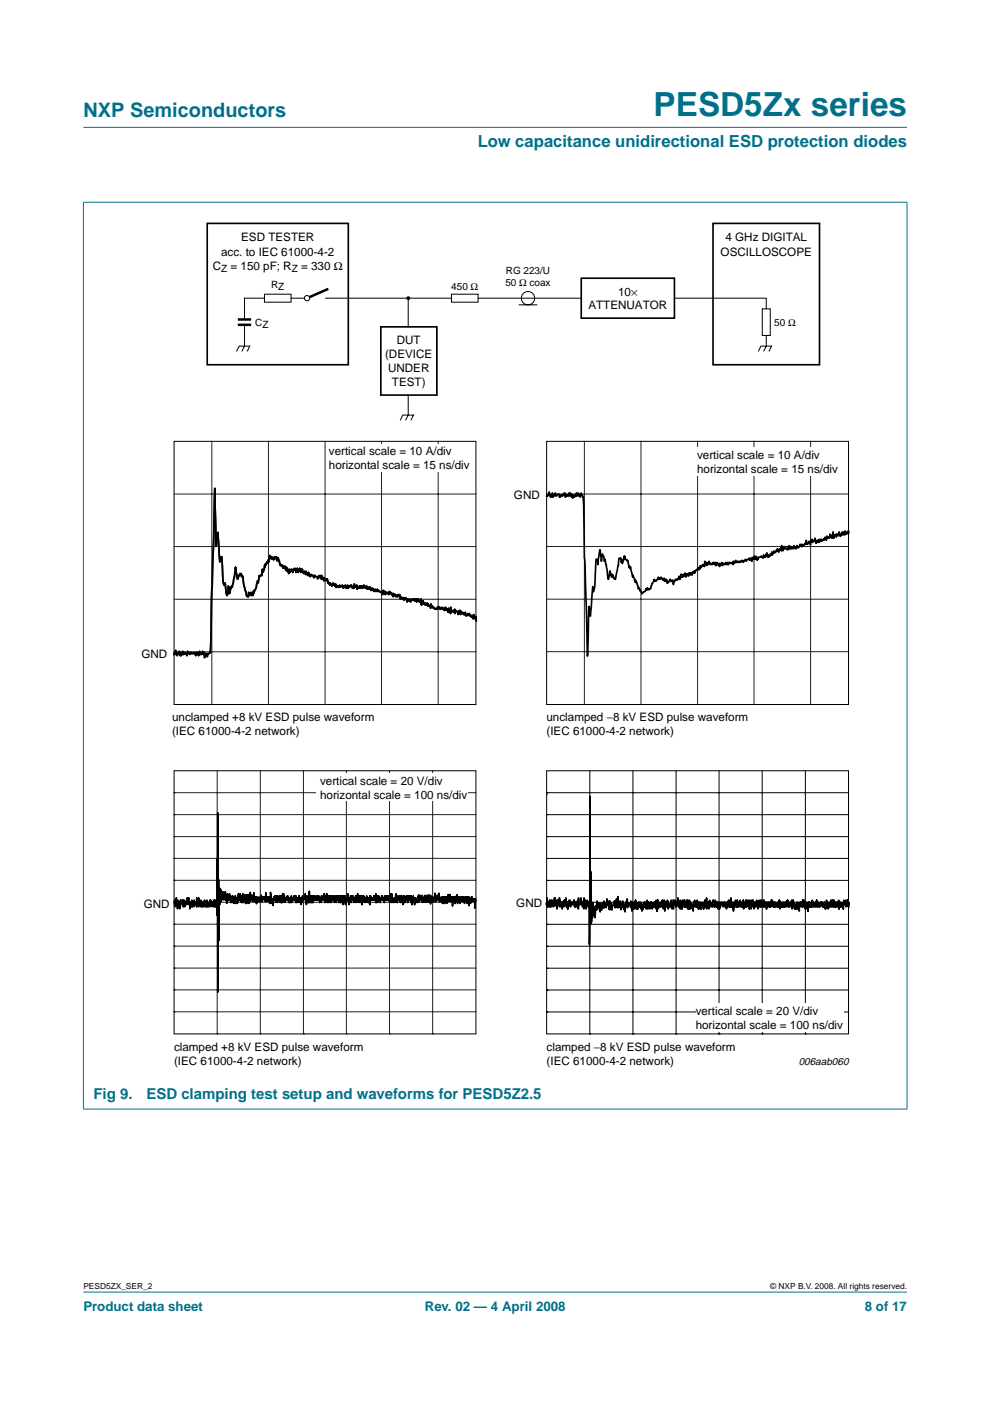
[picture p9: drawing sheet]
<svg xmlns="http://www.w3.org/2000/svg" width="210mm" height="297mm" viewBox="0 0 210 297" stroke-linecap="round" stroke-linejoin="round" font-family="sans-serif">
<g fill="#00708a" stroke="#00708a" stroke-width=".21">
<path d="M17.7 273.9h174.6z"/>
<path d="M17.7 27h174.6z"/>
<path d="M17.7 42.9v192.2z"/>
<path d="M192.3 42.9v192.2z"/>
<path d="M17.6 42.9h174.8z"/>
<path d="M17.6 235.1h174.8z"/>
</g>
<g fill="none" stroke="#000" stroke-width=".21">
<path d="M50.1 74.5l.6-1.1h2.3l-.6 1.1M51.8 68.9v4.5l-.5 1.1M51.8 63.2v4.5M160.8 74.5l.5-1.1h2.3l-.6 1.1M162.5 71.1v2.3l-.6 1.1M84.9 89.1l.5-1.1h2.3l-.6 1.1M86.6 88l-.6 1.1M115.9 177.4h.1M115.9 172.7h.1M115.9 168.1h.1M115.9 177.4h64M115.9 168.1h64"/>
<path d="M115.9 172.7h64M125 163.4v55.8M134.2 163.4v55.8M143.3 163.4v55.8M152.5 163.4v55.8M161.6 163.4v55.8M170.8 163.4v55.8M115.9 196h.1M115.9 191.3h.1M115.9 186.7h.1M115.9 182h.1M115.9 196h64"/>
<path d="M115.9 186.7h64M115.9 191.3h64M115.9 182h64M115.9 214.6h.1M115.9 209.9h.1M115.9 205.3h.1M115.9 200.6h.1M115.9 214.6h64M115.9 205.3h64M115.9 209.9h64M115.9 200.6h64M125 219.2h.1"/>
<path d="M134.2 219.2h.1M143.3 219.2h.1M152.5 219.2h.1M161.6 219.2h.1M170.8 219.2h.1"/>
</g>
<path d="M115.8 191.8l.1-.5v.5l.1-1.4v1.9v-.5l.2 .5 .1-1v.5l.1-.5 .1 1v-1.4l.1 1.4v-1.4l.1 1.4 .2-1.4 .1 1.4 .1-1.4v.9l.1-.5 .1 .5v-.5l.1 1 .2-1.9 .1 1.4v-1.4l.1 1.4 .1-.5 .1 1 .1-1.4v1.8l.1-1.8 .1 .9 .1-.5 .1 .5 .1-1.4 .1 1.9v-1.4v.9h.2v-.5l.1 1v-1l.1 1 .1-1v1.4v-1.4l.1 1 .1-1v.5l.1-.5v1l.1-1.4 .1 .9v-.9l.1 .9v-.9l.1 .9 .1-1.4 .1 1.9 .1-1v1l.1-1v1.4l.1-1.4 .1 1.4 .1-1.8 .1 .9v-.5l.2 .5v-.9l.1 1.4v-1l.1 .5h.1l.1-.5v.5v-.5l.1 .5v-.5l.2 .5 .1-.9 .1 1.4 .1-1v1l.1-1v1l.1-1 .1 .5 .1-.5 .1 1 .1-1.4 .1 1.8 .1-2.3 .1 1.4v-.5l.1 .5 .1-.5 .1 .5 .1-1.4v.9l.1-.4 .2 1.4v-1l.1 1 .1-1v1l.1-1v1.4v-2.3l.1 1.4 .2-.9 .2 1.8 .2-1.8 .2 1.4v-1l.1 1 .1-.5 .1 8.4 .1-31.4 .1 27.2 .1-11.2 .1 10.7 .1-4.2v3.3l.1-2.3v2.3v-2.8l.1 2.3v-2.8l.2 2.8v-1.8l.2 1.3 .1-1.3v2.3v-1.4l.2-1.2v.9l.2-1.9 .1 1.9v-1.4l.1 .9 .1-.9 .1 .9 .1-.9 .2 1.8v-1.3l.1 .9v-.9l.1 .9v-1.4l.1 1.4v-.9l.1 .4 .1-.4v.4l.1-.9 .1 .9v-1.4l.1 1.4 .1-.9v.9l.2-.9v.5l.1-.5v.9l.2-1.8 .1 .9h.1l.1 .5 .1-1 .1 1.9 .1-1.9 .1 1h.1v-.5l.1 1.4v-.9l.2 .9v-.9h.2l.1-.5 .1 .5 .1-1 .1 1.4 .1-1.4v1.4l.2-1.8v1.4l.2-1.4 .1 1.8v-2.3l.1 2.3 .1-1.4 .1 1.4v-.9l.2 .5v-1l.2 1.9v-1.4l.1 .9 .2-1.4 .1 1.4 .1-.9 .1 1.4v-.9l.1 .4 .1-.4v1.3l.2-1.8 .1 .5 .2-1.4 .1 1.8v-.9v.5l.1-.5v.5v-.5l.1 .5v-.5l.1 .5v-.5v.5l.1-.5 .1 .5 .1-.5v.9l.1-1.4v.5l.1-.2 .1 1.9v-1.9l.1 1.4 .1-1.4 .2 1.4v-.9l.1 .5 .1-1v1v-1v1l.1-1.4 .2 1.8v-1.4l.1 1.4 .1-.4v.4l.1-.9h.1v.9l.1-1.4h.1v1v-1l.2 1v-1l.2 1v-1v1.4l.1-.9 .1 1.4v-1.4l.1 .5v-.5l.1 .5v-.5l.1 .9 .1-.9v.5v-1l.2 1v-1v1v-1l.2 1v-1l.1 1.4 .2-1.8 .1 1.8h.1v-1.4l.1 1v-1l.2 1v-1l.1 .5v.9l.1-1.4 .1 .5v-.5v.5l.2-.5 .1 1.4v-.9l.2 .5 .1-1v1l.1-.5v.5l.1-1v.5l.1-.5v1v-.5v.5h.1l.1-1.4v1.8l.2-1.4v1.9l.1-2.3 .1 1.8 .1-1.4 .1 1v-1v1l.1-.5 .1 .5 .1-1v1l.1-1 .1 .5 .1-.5v.5l.1-.9v1.4v-1l.1 1 .1-1.4 .1 1.8 .1-1.8 .2 2.3v-1.9v.5l.1-.5v.5h.2v-.5v1l.1-.5 .1 .5v-1.4l.2 1.8v-1.4v1l.1-.5 .1 .5v-.5l.2 .5 .2-1.4 .2 1.8 .1-.9 .2 .9v-1.8l.1 .9v-.5l.1 .5v-.5l.1 .5 .1-.5v.5v-.9v1.4l.1-.5v.5l.1-1 .1 .5v-.5l.1 .5v-.5h.1v.5v-1.4l.1 1.9h.1v-1l.1 1v-1v1l.2-.5v.5v-1.4v1.8l.1-1.4v1l.1-1 .1 1v-1l.1 1.4 .1-1.8v.9l.1-.5v.5h.1v-.9l.1 1.4 .1-.5v-.9v1.4h.2v-.5v.5l.1-1 .1 1 .1-1.4 .1 .9v-.9l.1 1.8 .1-1.8 .1 1.8 .2-1.8v1.8v-.9v.9l.2-1.4v.5h.2l.2 .9v-.9v.5l.1-.5 .1 1.4 .1-1.9 .1 .5 .1-.9 .1 1.4 .1-.5v.5v-1l.1 1v-1l.1 1 .1-1.4 .1 1.4 .1-1v1l.1-.5v.9v-1.4l.1 .5 .1-.5v.5v-.5l.2 1.4v-1.4v1.4v-.9h.1v.5l.1-.5v.9l.1-1.4 .1 .5h.1v-.5l.1 1v-.5h.1v.9v-.9l.1-.5 .1 1v-1.4v.9l.2-.5v1v-1.4l.1 1.4 .1-1.9v2.3l.1-1.4 .1 1 .1-1v1l.1-.5 .1 .9 .2-1.8v1.4l.2-1 .1 1 .3-1v1l.1-1.4 .2 1.4 .1-1 .1 1v-1.4l.3 1.4 .1-1 .1 .5v-.5v.5l.2-.5v1.4l.1-.9v.9l.1-.9 .1 .9v-1.4v1v-1l.2 1v-1v.5h.2v-.5l.2 .5v-.5l.1 1 .2-1 .1 1 .1-1 .3 1.4v-1.4l.1 1 .2-1v1v-1l.2-.4 .1 1.4 .1-1.4 .1 1.4 .2-1.9v1.9v-.5l.1 .5 .1-.5 .2 .9v-1.4l.1 1.9 .1-1.9 .1 1 .2-1v.5v-.9l.1 1.4v-.5l.1 .5v-1v1l.1-1v.5h.1v-.9v1.4l.2-1v1l.1-1h.1v.5l.1-.5 .1 1v-1.4v.9l.2-.5v1l.1-1 .1 1v-.5h.1v.5l.1-.5v.5l.1-1.4 .1 1.8v-.9l.2 .5 .1-1v1v-1l.2 1v-1.4v.9l.1-.5v1l.1-1.4 .1 .9 .2-.9v.4h.2v1.4l.1-1.8v1.4l.1-.5 .2 .9v-1.8l.1 1.4 .2-.5v-.9v.9l.1 .5v-1l.2 1.4 .1-1.4 .1 1v-1h.1v.5l.1-.5 .1 .5v-.9l.1 1.4h.1v-1l.1 1.4v-.9v.5h.1v-.5l.1 .5 .1-1.4 .1 1.4 .1-1v1l.1-1.4v1.4l.1-1.4v.9v-.5h.1l.1 1 .1-1 .1 .5v-.5v.5l.1-.5v1l.1-1.4v1.4l.1-1v1l.1-1 .1 .5v-.5l.2 1v-1v1.4v-1.4l.2 1v-1l.1 .5v-.5l.1 .5 .1-.5v1l.1-1h.1l.1 1 .1-1v1v-1v1l.2-1.4v.9v-.9l.1 .9v-.9l.1 .9 .1-.5v1l.2-1v1h.1l.1-1 .1 1v-1v1v-.5h.1v.5l.2-.5 .1 .5v-1l.1 1v-1l.2 1v-1l.1 1v-1.4l.1 1.4v-1.4l.1 1.8v-1.4h.1v1v-.5h.1v.5v-1l.1 1v-.5l.1 .5 .1-.5v.5l.1-1v1l.1-1 .1 1 .1-1v1l.1-1v1l.1-.5v.5h.1v-1v.5v-.5l.1 .5 .1-.5v1l.1-1.4v.9l.1-.9 .1 1.4 .1-.5h.1v.5l.1-1 .1 1v-.5h.2l.2-.9v1.8v-.9l.1-.5 .1 .5v-.9l.1 .9v-.9l.3 1.8v-.9l.2 .9v-.9l.1 .9 .1-1.4v1.4l.1-1.4 .1 1.4 .1-1.4 .2 1v-.5l.1 1.4 .1-1.9v1l.1-1h.1v.5v-.5v.5h.1l.1-.5v1v-.5h.2v-.9v1.4l.1-1.4 .1 1.4 .1-1.4 .1 .9v-.5h.1l.1 1.4 .1-1.4v1v-1l.2 .5v.9l.2-1.4v1.9l.1-1.9v1l.1-1v1l.1-1 .1 1v-1l.1 1v-.5l.1 .5v-.5v.5l.1-.5v.5v-1l.1 .5 .1-.9v1.4l.1-1 .1 1v-1l.2 1v-.5h.2v.5v-1v.5l.2-.5v1v-1l.1 1v-1.4v.9l.1-.5 .1 1 .1-1 .1 .5v-.5l.2 .5v.5l.2-1 .1 1 .1-1v.5v-.5v.5v-.5l.1 .5 .1-.5 .1 1v-.5l.2 .5v-.5l.1 .5v-1l.1 .5v-.5l.2 1.4v-.9l.1 .9 .1-1.8 .1 1.4 .2-1 .1 1.4 .1-.9 .2 .5 .3-1.4v1.4l.2-1.4v.4l.1-.4v1.4l.1-1 .1 1v-1l.1 1v-1.4v.9l.1-.5 .1 1 .1-1v1v-1v1h.2v-1l.1 1 .1-1v1l.3-1.4 .1 1.8v-.9l.1 .5 .1-1v1v-1l.1 .5v-.5v1h.2v-1l.1 1 .2-.5 .1 .9 .1-1.8v.9l.1-.5v.5l.1-.5 .1 .5 .1-.9 .1 1.4 .1-1v.5v-.9l.2 .9v-.9v.9h.1v.5l.1-1 .1 1" fill="none" stroke="#000" stroke-width=".35"/>
<path d="M50.4 67.7h2.8M50.4 68.9h2.8M69.6 61.2l-4.5 2" fill="none" stroke="#000" stroke-width=".53"/>
<circle cx="65.1" cy="63.2" r=".56" fill="#fff" stroke="#000" stroke-width=".21"/>
<g fill="none" stroke="#000" stroke-width=".21">
<path d="M51.8 63.2h4.3M56.1 62.4h5.6v1.7h-5.6zM61.7 63.2h2.8M69.1 63.2h26.6M86.5 63.2v6.1M95.7 62.4h5.7v1.7h-5.7zM101.4 63.2h21.8M110 64.6h3.9M143 63.2h19.5v2.3M161.6 65.5h1.7v5.6h-1.7zM36.9 93.6h64v55.8h-64zM86.5 83.8v4.2"/>
<path d="M115.9 163.4h64v55.8h-64zM115.9 168.4h.1"/>
<circle cx="111.9" cy="63.2" r="1.41"/>
</g>
<circle cx="86.6" cy="63.2" r=".28" fill="#000" stroke="#000" stroke-width=".25"/>
<path d="M43.9 47.4h30v29.9h-30zM123.2 59h19.8v8.5h-19.8zM151.2 47.4h22.6v29.9h-22.6zM80.7 69.3h11.9v14.5h-11.9zM101 131.6l-.1-.9-.1 .5-.2-.5-.1 .2-.1-.6v.9l-.1-.5-.1 .2-.2-.4-.1 .2-.2-.4-.2 .2v-.4l-.1 .2-.2-.2-.1 .4-.2-.2-.2 .2v-.7l-.2 .5-.1-.2-.1 .2-.2-.5-.2 .3-.1-.5-.2 .7-.1-.9-.2 .4-.1-.2v.7l-.2-.7h-.3l-.1-.2-.1 .7-.1-.9-.2 .6-.1-.4-.1 .2h-.2l-.1-.2-.1-.7-.1 1.4v-1.2l-.2 .7-.2-.7v.9l-.1-.6-.3 .2-.3-.7-.1 .7v-.5l-.1 .5-.2-.5h-.1l-.1 .3-.1-.5-.3 .5-.2-.5v.2l-.1-.2-.2 .2-.1-.2v.5h-.2l-.1-.3-.1 .3h-.2l-.3-.5v.2l-.2-.4h-.2l-.1-.5-.1 .9-.1-.4h-.2l-.2-.5-.1 .5-.1-.7-.3 .5v-.3l-.1 .3-.1-.5-.1 .2v-.2l-.1 .2-.2-.6-.1 .4-.1-.4-.1 .9-.2-1.3v.6h-.3l-.2-.6-.1 .4-.2-.4v.6l-.1-.6-.1 .4-.2-.4-.1 .4-.3-.4-.1 .2-.1-.2-.2 .4-.1-.2v.4l-.3-.6-.2 .4-.2-.4-.1 .6-.3-.9-.1 .5-.2-.5-.1 .5-.1-.5h-.3l-.1 .3-.1-.5-.1 .5-.1-1-.1 .3h-.2l-.1-.3-.1 .5-.1-.2-.3 .2v-.5l-.1 .3-.1-.3-.2 .3v-.5l-.1 .7-.1-.7-.1 .5-.1-.5v.2l-.3-.4-.1 .2-.1-.4-.1 .6-.3-.4-.1 .2-.1-.2-.1 .2-.1-.2-.1 .4-.1-.6-.1 .4-.2-.6-.1 .8-.1-.6-.4 .2-.4-.4-.2 .2-.1-.5-.2 .5-.1-.2-.1 .2-.1-.5-.2 .5-.1-.5-.1 .3-.1-.5h-.2l-.1 .5-.2-.7-.1 .2v-.2l-.1 .4-.1-.4-.3 .4-.1-.6-.1 .2-.1-.2-.1 .4-.3-.2v-.5l-.3 .7-.1-.4-.1 .2v-.2l-.2 .4-.1-.4-.1 .4-.1-.4-.3 .4-.1-.2-.1 .4-.1-.9-.1 .5h-.1l-.1-.2-.1 .2-.1-.7v.9l-.1-.4-.2 .4-.3-.7h-.1l-.2 .5-.2-.2-.2 .4-.1-.7-.1 .7v-.4l-.2 .4-.2-.7-.1 .5-.1-.2-.2 .4-.2-.7-.1 .3h-.2l-.1 .2-.2-.5-.1 .5v-.2l-.1 .2-.3-.2v.2l-.1-.5-.2 .5v-.7l-.2 .5-.3-.7-.1 .4-.2 .3-.4-.7v.4l-.1-.4-.1 .2-.2-.4v.2l-.2-.9-.1 .2-.1-.2-.1 .4v-.2h-.3l-.1-.4v.6l-.1-.6-.2 .2-.1-.4v.4l-.1-.7-.1 .7-.1-.7-.1 .5-.3-.5-.2 .7-.2-.4h-.3l-.1-.3h-.2v.5l-.1-.5-.1 .3v-.3h-.3l-.1-.2-.2 .5-.3-.7v.4l-.1-.7-.1 .7-.2-.2-.2-.7-.1 .7-.1-.7-.1 .2-.1-.2-.1 .5-.1-.3h-.1l-.1-.6-.1 .2-.1-.2-.1 .6-.2-.8-.3 .6-.1-.2v.4l-.1-.8-.1 .6-.1-.4-.1 .6-.1-.6-.1 .2-.1-.4-.1 .4-.2-.2-.1 .6-.2-.2-.1-.4-.3 .6-.1-.6-.2 .9-.1-.9-.2 .4-.2-.9v.7l-.3-.9-.2 .5-.1-.5-.1 .5-.1-.7-.3 .2-.1-.4-.1 .2-.4-1.6-.1 .2-.1-.2v.7l-.2-.9-.2 .4-.2-.4-.2 .7-.1-.3h-.2l-.1-.4-.1 .4-.3-.6-.2 1.3-.1-.4-.2 .7-.1-.3-.2 .7-.1-.2-.1 .6-.1-.4-.1 .9-.1 .4-.1-.2-.1 .4-.1-.6v1.3l-.2-.2-.3 .5-.1-.3-.2 1.6-.2-.5-.3 1.4-.4 .9v-.2l-.1 .6-.1-.4-.1 .9-.1-.5-.2 .5-.1-.7-.4 .7-.1-.7v.9l-.1-.2-.1 .2-.2-.2-.6-2.3-.2-1.7-.1-.3-.2 .3v-.7l-.1 .2-.2-.2-.2 .4h-.1l-.1 .7h-.2l-.4-2.5-.2 2.1-.5 2.2-.1-.2-.1 .4-.1-.2-.2 1.3-.3-1.5-.1 1.7-.2 .3-.3-2.5-.2-.2-.1 .4-.2-.6-.3-5.4-.1 .2-.1-.2-.2 1.1-.4-6.2-.2 .6-.1 2.3-.4-12.3-.9 34.8-.2 .2h-.2l-.1 .3-.1-.3v.7l-.2-.7h-.2l-.2 .9-.1-.9-.1-.2-.1 .5-.1-.7-.3 .7v-.5l-.2 .5-.2-.7-.2 .9-.2-.7h-.3l-.1 .7v-.5l-.2 .3-.2-.5v.2h-.4l-.1-.2-.1 .2-.1-.2-.1 .5-.2-.5-.1 .2-.2-.4-.2 .9v-.5l-.1 .3-.4-.5-.1 .5-.1-.3-.1 .3-.1-.7v.7l-.2-.5-.1 .7-.1-.7-.1 .7-.2-.9-.1 .7-.1-.5-.3 .7v-.5l-.2 .3-.1-.9v.6l-.2-.2-.1 .5" fill="none" stroke="#000" stroke-width=".35"/>
<path d="M44.9 93.6v55.8M56.9 93.6v55.8M68.9 93.6v55.8M80.9 93.6v55.8M92.9 93.6v55.8M36.9 104.7h64M36.9 115.9h64M36.9 127.1h64M36.9 138.2h64" fill="none" stroke="#231f20" stroke-width=".21"/>
<g fill="#fff">
<path d="M69 94.2h31.4v5.7h-31.4z"/>
<path d="M147.5 212.7h31.4v6h-31.4z"/>
</g>
<path d="M100.9 131.6v-.8l-.2 .4-.2-.4v.2l-.1-.7-.1 .9-.1-.4-.1 .2-.1-.5-.2 .3-.1-.5-.2 .2-.1-.4v.2l-.2-.2-.2 .4-.1-.2-.2 .2-.1-.7-.1 .5-.1-.2-.1 .2-.2-.5-.2 .3-.1-.5-.2 .7-.1-.9-.2 .4-.1-.2-.1 .7-.2-.7h-.2l-.2-.2v.7l-.1-.9-.3 .6v-.4l-.1 .2h-.2l-.1-.2-.1-.6-.1 1.3-.1-1.1-.1 .6-.2-.6-.1 .8v-.6l-.3 .2-.3-.6-.1 .6-.1-.4v.4l-.2-.4h-.2v.2l-.1-.4-.4 .4-.1-.4-.1 .2-.1-.2-.1 .2-.1-.2-.1 .4h-.2v-.2l-.1 .2h-.2l-.3-.4-.1 .2-.1-.5h-.3v-.4l-.1 .9-.1-.5h-.2l-.2-.4-.1 .4-.1-.7-.3 .5-.1-.2v.2l-.1-.5-.1 .3-.1-.3-.1 .3-.1-.7-.1 .4-.2-.4-.1 .9-.1-1.3-.1 .6h-.2l-.2-.6-.2 .4-.1-.4-.1 .6-.1-.6v.4l-.2-.4-.2 .4-.2-.4-.1 .2-.1-.2-.2 .4-.1-.2-.1 .4-.2-.6-.2 .4-.2-.4-.1 .6-.3-.9-.2 .5-.1-.5-.2 .5v-.5h-.4v.3l-.2-.5v.5l-.2-.9v.2h-.2l-.1-.2-.1 .4-.1-.2-.3 .2-.1-.4v.2l-.1-.2-.2 .2-.1-.4v.6l-.1-.6-.1 .4-.1-.4-.1 .2-.2-.5-.1 .3-.1-.5-.1 .7-.3-.5-.1 .3-.2-.3-.1 .3v-.3l-.1 .5-.1-.7-.1 .5-.2-.7-.2 .9v-.7l-.2 .2-.6-.2-.1-.2-.1 .2-.1-.5-.2 .5-.1-.2-.1 .2-.1-.5-.2 .5-.1-.5-.2 .3v-.5h-.2l-.2 .5-.1-.7-.1 .2-.1-.2-.1 .4v-.4l-.3 .4-.1-.6-.1 .2-.1-.2-.1 .4-.3-.2-.1-.4-.2 .6-.1-.4-.1 .2v-.2l-.2 .4-.1-.4-.1 .4-.1-.4-.3 .4-.1-.2-.1 .4-.1-.8-.1 .4h-.1l-.1-.2-.1 .2-.1-.7-.1 .9v-.4l-.3 .4-.2-.6h-.2l-.1 .4-.2-.2-.2 .4-.1-.6-.1 .6-.1-.4-.1 .4-.2-.6-.1 .4-.1-.2-.2 .4-.2-.6-.1 .2h-.3v.2l-.2-.4-.1 .4-.1-.2v.2l-.3-.2-.1 .2v-.4l-.2 .4-.1-.7-.1 .5-.4-.7v.5l-.3 .2-.3-.7-.1 .5v-.5l-.1 .2-.2-.4-.1 .2-.1-.9-.1 .2-.1-.2-.1 .5v-.3h-.3l-.1-.4v.7l-.1-.7-.2 .2-.1-.4-.1 .4v-.7l-.1 .7-.1-.7-.1 .5-.3-.5-.2 .7-.2-.4h-.3l-.1-.3h-.2v.5l-.1-.5-.1 .3-.1-.3h-.2l-.2-.2-.1 .5-.3-.7v.4l-.1-.6-.1 .6-.2-.2-.2-.6-.1 .6-.1-.6-.1 .2-.1-.2-.1 .4-.1-.2h-.1l-.1-.7-.1 .3-.2-.3v.7l-.3-.9-.2 .7-.1-.2-.1 .4-.1-.9v.7l-.1-.5-.2 .7v-.7l-.1 .3-.1-.5-.2 .5-.1-.3-.1 .7-.2-.2-.1-.5-.3 .7-.1-.7-.2 .9-.1-.9-.2 .5-.2-.9v.7l-.3-1-.2 .5-.1-.5-.1 .5-.2-.7-.2 .2-.2-.4v.2l-.4-1.5-.1 .2-.1-.2-.1 .6-.1-.9-.3 .5-.1-.5-.2 .7-.1-.2h-.2l-.1-.5-.1 .5-.3-.7-.2 1.4-.1-.5-.2 .7-.1-.2-.2 .6-.2-.2v.7l-.1-.5-.1 .9-.2 .5v-.2l-.1 .4-.1-.7-.1 1.3-.1-.2-.3 .5-.1-.3-.3 1.6-.1-.4-.3 1.3-.4 .9v-.2l-.1 .7-.1-.5-.1 .9-.1-.4-.2 .4-.1-.7-.4 .7-.1-.7v.9l-.1-.2-.1 .2-.3-.2-.5-2.2-.2-1.8-.1-.3-.2 .3-.1-.7v.2l-.2-.2-.2 .4h-.1l-.1 .7h-.2l-.4-2.4-.2 2-.5 2.2-.1-.2-.1 .4-.1-.2-.2 1.4-.3-1.6-.2 1.8-.1 .2-.3-2.5-.2-.2-.1 .5-.2-.7-.3-5.4-.1 .3-.1-.3-.2 1.2-.4-6.3-.2 .7-.1 2.2-.4-12.2-.9 34.7-.2 .3h-.2l-.1 .2-.1-.2v.6l-.2-.6h-.3l-.1 .8-.1-.8-.1-.3-.1 .5-.1-.7-.3 .7v-.5l-.2 .5-.2-.7-.2 .9-.2-.7h-.3l-.1 .7v-.4l-.2 .2-.2-.5v.3h-.5v-.3l-.1 .3-.1-.3-.1 .5-.2-.5-.1 .3-.2-.5-.2 .9-.1-.4v.2l-.4-.5-.1 .5-.1-.2-.1 .2-.1-.7v.7l-.2-.5-.1 .7-.1-.7-.1 .7-.2-.9-.1 .7-.1-.5-.3 .7v-.4l-.2 .2-.1-.9v.7l-.2-.3-.1 .5" fill="none" stroke="#000" stroke-width=".35"/>
<path d="M123.9 93.6v55.7M135.9 93.6v55.7M147.9 93.6v55.7M159.9 93.6v55.7M171.9 93.6v55.7M115.9 115.9h64M115.9 104.7h64M115.9 138.2h64M115.9 127h64" fill="none" stroke="#231f20" stroke-width=".21"/>
<path d="M147.1 95h31.4v5.9h-31.4z" fill="#fff"/>
<path d="M115.9 93.6h64v55.8h-64zM36.9 163.4h64v55.8h-64z" fill="none" stroke="#000" stroke-width=".21"/>
<path d="M115.9 105.2l.1-.2 .2 .2 .1-.5 .1 .3 .1-.7 .2 1.1 .2-.4 .1 .4 .1-.9 .2 .9v-.4h.2l.1 .2 .1-.7 .2 .7 .4-.5h.2l.1 .7 .1-.2 .1 .2 .1-.4 .1 .2 .1-.2 .2 .2 .1-.5 .2 .3v-.5h.2v.9l.2-.7 .1 .5v-.2l.1 .2 .2-.2 .1 .2 .1-.7 .2 .7 .1-.7 .3 .9 .1-.7 .1 .9 .2-.6 .2 .4 .1-.4h.2v.2l.1-.7 .1 .7 .2-.7 .1 .7 .4-.5v.7l.2-.9 .4 .9 .9 33.7 .4-10.5 .3 2 .5-6.2 .1 1.1 .3-.9 .3-6h.2l.2 1.1 .4-3.1 .3 2.4 .2-1.5 .3 .4 .1 1.1 .2-.4 .6 4.2a2.05 2.05 0 0 0 .4-1.6v-.2l.4 1.4v-.7l.3 .2 .1 .7v-.2l.2 .4 .1-.2 .1 .2 .6-2.9 .2-1.6h.2l.1 .3 .1-.3v.9l.1-.4 .2 .7 .3-1.6 .1 .7 .1-.7v.7h.3l.2 .4 .1-.2 .3 1.6 .1-.3 .1 .5 .1-.5 .5 2.3v-.5l.4 1.1v-.2l.1 .7 .1-.5v.5h.2l.3 .7v.6l.2-.2 .2 .7v-.3l.4 .9 .3-.4h.3l.2-.2v-.5l.1 .2 .1-.2 .1 .2 .1-.4v.4l.1-.2 .1 .2 .5-.2 .2-1.1h.2l.3-.9 .2 .4v-.2l.2 .2 .2-.4h.2l.1-.4 .1 .4v-.2l.4 .2v-.4l.1 .2h.2l.1 .4 .3-.4 .1 .6 .1-.4 .1 .4 .2-.4 .2 .9 .1-.5 .2 .3 .4-.7 .1 .4 .3-.2v.5l.1-.5 .1 .9 .4-1.1 .4 .2 .1-.4 .2 .2 .1-.6 .1 .6h.1l.3-1.1v.7l.2-.5 .1 .5 .2-.7 .1 .5 .2-.7 .1 .9 .1-.7 .1 .5 .2-.5v.2l.1-.2 .1 .5v-.7l.2 .4v-.4l.2 .4 .1-.4h.1l.2 .4 .1-.7v.3l.1-.3 .1 .3 .2-.5v.5l.3-.7h.2l.1-.2 .2 .2v-.4l.2 .4 .2-.9 .1 .5 .1-.3h.2v-.4l.5 .4v-1.1l.1 .7 .1-.2v.2l.2-.5v.7l.1-.7 .2 .5 .3-.7 .1 .7 .2-.2 .1 .2 .1-.2 .2 .2 .1-.5 .1 .3v-.3l.3 .5 .1-.5v.7l.1-.4 .1 .4 .1-.7 .1 .5v-.2l.1 .2h.2l.1-.2v.6l.1-.6 .1 .4 .1-.2h.2v-.5l.2 .7 .2-.4v.2l.1-.2 .1 .2 .2-.2v.2l.1-.5 .2 .5 .1-.5 .1 .5 .1-.2 .1 .2v-.5l.1 .3 .1-.3 .2 .3h.2l.1-.3 .1 .3v-.3l.1 .5 .1-.7 .2 .5 .3-.7 .1 .4h.2l.1-.2 .1 .2 .1-.2 .3 .2 .1-.2v.2l.4-.4 .2 .4 .5-.6 .1 .4 .6-.7 .1 .5 .2-.5 .2 .5v-.5l.1 .7 .1-.7 .1 .3 .1-.5 .1 .5 .2-.7 .1 .7h.1l.1-.7 .1 .7 .2 .2 .2-.7v.2l.6-.4v.2l.2-.2 .2 .4 .1-.6 .2 .4 .1-.2 .1 .2 .3-.9 .2 .9 .1-.2 .1 .2 .1-.4 .2 .2v-.4l.1 .2 .1-.2 .1 .2 .1-.7v.7l.4-.9 .1 .4h.1l.1-.2h.2v-.4l.1 .2 .1-.5 .2 .7 .1-.4 .1 .4 .1-.7 .1 .3 .2-.5 .1 .7v-1.1l.3 1.1 .2-.9 .1 .4 .1-.4 .1 .4h.3l.1 .3 .1-.7 .1 .7 .2-.3v-.6l.1 .6 .1-.2 .1 .2 .1-.4v.4l.1-.4 .1 .4 .2-.2 .1 .2 .1-.6 .3 .6h.3l.1-.6 .2 .4h.1l.3-.7 .1 .3 .1-.3 .1 .5 .1-.5 .1 .5 .1-.5 .1 .3h.2l.1-.5 .2 .2 .1-.8 .1 .6 .2 .2 .1-.4 .1 .2 .1-.4 .1 .2h.2v.4l.1-.8 .1 .4 .2-.7 .1 .7 .1-.4 .3 .2 .1-.7 .2 1.1 .3-.6v.4l.1-.4 .3 .4v-.7l.1 .5 .2-.5 .1 .3v-.3l.1 .5 .4-.5 .1 .3 .1-.5 .1 .2v-.4l.3 .7 .1-1 .1 .5 .1-.2 .1 .2 .1-.2 .2 .2 .1-.9v.7l.2-.3v.3l.1-.5 .1 .7 .1-.5v.5l.1-1.3 .3 1.3v-.7l.3 .2 .1-.4v.7l.2-.7h.2l.1 .4 .1-.8 .2 .8 .1-.4 .1 .4 .1-.4 .1 .2v-.6l.3 .6 .1-.6 .2 .6 .1-.8 .2 .6 .1-.2 .1 .2 .2-.6 .2 .4" fill="none" stroke="#000" stroke-width=".35"/>
<g fill="none" stroke="#231f20" stroke-width=".21">
<path d="M36.9 177.4h64M36.9 168.1h64M36.9 172.7h64M46 163.4v55.8M55.2 163.4v55.8M64.3 163.4v55.8M73.4 163.4v55.8M82.6 163.4v55.8M91.7 163.4v55.8M36.9 195.9h64M36.9 186.6h64M36.9 191.3h64"/>
<path d="M36.9 182h64M36.9 214.5h64M36.9 205.3h64M36.9 209.9h64M36.9 200.6h64"/>
</g>
<path d="M67.1 164h32.1v5.8h-32.1z" fill="#fff"/>
<g fill="none" stroke="#000" stroke-width=".21">
<path d="M36.9 177.4h.1M36.9 172.7h.1M36.9 168.1h.1M36.9 195.9h.1M36.9 186.6h.1M36.9 182h.1M36.9 191.3h.1M36.9 214.5h.1M36.9 209.9h.1M36.9 205.3h.1M36.9 200.6h.1M46 219.2h.1"/>
<path d="M55.2 219.2h.1M64.3 219.2h.1M73.4 219.2h.1M82.6 219.2h.1M91.7 219.2h.1"/>
</g>
<path d="M100.9 190.6v.5l-.2-.5v1.9v-1.9l-.1 .5v-.5l-.1 .5v-.5l-.2 .5-.1-.5-.1 .5v-1l-.1 1v-1l-.1 1-.1-.5v.9l-.1-.9h-.2l-.1 1.4v-1.9l-.1 1-.1-.5v.5l-.1-1-.1 1.4v-1.4l-.1 1v-1v1l-.2-1v1l-.1-.5-.1 .5v-.5v.9l-.1-.9v.5h-.1v-1v.5h-.2l-.1-.5v1h-.1v-1v1l-.1-.5v.5l-.2-.5v.9l-.1-1.4v1l-.1-.5-.1 .5-.1-1-.1 1-.1-.5v.9l-.1-.9v.5v-1.4l-.1 1.4-.1-.5v.5h-.1l-.1-1v1.4l-.1-1.4-.1 1-.1-1-.1 1-.1-1v1.9l-.2-1.9v1l-.1-1-.1 1h-.1l-.1-1.4v.9l-.1-.9v1.4l-.2-1.4-.1 1.4v-1.4l-.3 1.8v-1.4v1l-.1-1-.1 .5v-.5v.5l-.1-.5-.1 1.4v-.9l-.1-.5-.1 1.4-.1-1.4-.2 .5v.9l-.1-1.4-.1 1.1v-.9h-.2v.5h-.1v-.5l-.1 .9-.2-1.8v1.4v-.5h-.1v.5l-.1-.5v.5v-1l-.2 1v-.5h-.1l-.1 .9v-1.4h-.1v1l-.1-1.4v1.4l-.1-.5v.5l-.2-.5v.9v-.9l-.2 .5v-.5v.9l-.2-.9v.9l-.2-1.4v1.9l-.2-1.9-.1 1-.1-1v1.4l-.1-1.4-.1 1.4-.1-1.4-.2 1.4-.1-.9-.1 .9-.1-1.4-.2 1.4-.1-.4v.4l-.1-.4v.4v-.9l-.1 .5-.1-1v1.4l-.2-.9v.5v-.5h-.1v.5l-.1-1-.3 1.4v-1.4v.5h-.1v-.5l-.2 1.5v-.5v.5l-.1-.5v.5l-.2-.9-.1 .9v-.9h-.2v1.4v-1.4l-.2 .9-.1-1.4v.9l-.1-.4-.1 .9v-.9v1.4l-.2-1.4v.9v-1.4l-.1 .5v-.5l-.1 .9h-.1l-.1-.9v.9l-.2-.9-.2 1.4v-1.4v1.4l-.1-1.4v.9l-.2-.9v.9l-.1-.4-.1 .9v-.5h-.2v.5v-1.4l-.2 1.4v-1.4l-.1 1.9v-1.4l-.2 .4v-.9l-.2 1.4v-.5l-.1 .5-.1-.5v-.9l-.1 .9v-.4h-.1v.4v-.9l-.1 .9-.1-.4-.1 .4-.1-.9v1.4v-.9l-.2 .4v-1.3l-.2 1.8v-.9l-.2 .4v-.4l-.1 .9-.2-.9v.9l-.2-.9v.4v-1.3l-.1 1.8-.1-1.8-.3 1.8v-1.4l-.2 .9v-.9l-.2 .9-.1-.9h-.1v.9l-.1-.9-.1 .9-.1-.4v.4l-.1-.9-.1 1.4v-.9l-.1 .4h-.1v-.4v.4h-.2l-.1-.9-.1 .9v-.9l-.1 .9-.1-.4-.1 .9-.3-1.4-.1 .9-.1-.9v1.4l-.2-1.4v1.4v-1.4l-.1 1.4-.1-1.8v1.8v-1.4l-.1 .9-.2-.9-.1 .9v-.9l-.1 .9-.1-.4v.4v-.4l-.1 .4v-.4l-.1 .4v-.4l-.1 .4v-.4v.4l-.2-.9-.1 .9-.1-.9v1.9v-1.4l-.1 .9v-.9l-.1 .9-.1-.9v.9l-.1-.9-.1 .9v-.9l-.1 .4-.1-.9v.9v-.4h-.1v.9l-.1-.9h-.2v.4v-.4h-.1v.9l-.1-1.4v.9l-.2-.9v.9l-.2-.4v1.4v-1.9l-.1 .5v-.5l-.1 1.4-.1-1.4-.1 1.4-.2-1.4h-.1l-.1 1.4-.1-1.8v1.3l-.2-.9v.9v-.4l-.1 .9-.1-1.4-.1 1.4-.1-.9v.4h-.1v-.4l-.1 .9-.2-1.4v.9h-.1l-.2-.9v1.4l-.1-1.4-.1 1.4-.2-.9-.1 1.4-.3-2.3v1.3l-.1-.4-.2 .9-.1-.9v1.4l-.1-1.9-.2 1.4-.1-1.4v.9v-.9l-.1 .9-.1-.4v1.4l-.1-1.4v.9v-1.4l-.1 .9v-.9l-.1 1.4h-.1l-.1-1.4v1.4l-.2-1.4v.9l-.2-.4v.9l-.1-1.4-.1 .9-.1-.4v.4v-.9v.9h-.2v-.4v.9v-1.4l-.1 .9v-.4l-.1 .4-.2-.4v.9l-.1-1.4-.1 .9v-.9v.9l-.1-.4-.1 .4-.1-.9-.2 1.4v-1.4l-.1 1.4-.1-1.4v.9l-.1-.4-.1 .4v-.9l-.2 1.4-.1-1.4-.1 1.4v-.9v.9l-.1-.9v.4v-1.3v1.3l-.2-.9-.2 1.4-.2-1.8v1.3l-.1-.9-.1 .9v-.9l-.1 .9h-.1l-.1-.9-.1 1.4-.2-.9v.4l-.1-.4v.9l-.1-.9-.1 .4v-.9l-.1 .9-.1-.9-.1 .9-.1-.9v.9l-.1-.9-.1 .9v-.4l-.2 .4-.1-.9-.1 .9-.2-.9-.1 1.4v-1.4l-.1 1.4h-.1v-.9v.9v-.9l-.1 .9v-1.4v.9h-.2v-.9v1.4l-.1-.5v.5h-.1v-2.3l-.1 2.3-.3-.9v.9l-.1-1.4-.1 .9v-.4v1.4l-.1-1.9v1.4v-.9l-.2 .4v-1.3l-.1 .9h-.3v.4l-.1-.4v.4v-.9l-.2 1.4v-.9l-.1 1.4-.1-1.4v.4l-.2-.4-.1 .9-.1-1.4v.9h-.1v-.4l-.1 .9-.1-.9-.2 .9v-.9v.9l-.1-1.4v1.4l-.2-1.4-.2 .9-.1-.9-.2 .9v-.4v.4l-.2-.4-.1 .9v-1.4v1.4h-.1l-.1-.9-.1 .9-.1-.9v.9v-.9l-.1 .4-.1-.4v.9l-.1-.9-.1 .4v-.9l-.1 .5v-.5l-.1 .9v-.4v.4l-.1-.4-.2 .4v-.4l-.1 .9-.1-1.4-.2 .9v-1.3l-.1 1.3-.1-1.3v1.8v-.5v.5h-.2v-1.4v1.4l-.1-.9v.9l-.1-.9-.1 .9v-1.4l-.1 .9-.1-.9v.9l-.1-.4v.4h-.1l-.1-.4-.1 .9v-1.4l-.2 1.4-.1-1.4v.5v-.5l-.1 .5v-.5h-.1v.9l-.1-.4v.4h-.1l-.1-.7-.1 1.9v-1.4l-.1 .5-.1-.5v.5l-.2-.5v.9l-.1-2.3v1.9l-.1-1-.1 1.4-.1-1.4-.1 1-.2-1v.5l-.1-.5v1v-.9v.9l-.2-.9v.5h-.1v-1.4l-.1 1.8-.1-.9v.5h-.2v-.5l-.1 .5v-.5h-.1v.5l-.1-.5-.1 .9-.2-1.3v1.3v-.9l-.2 .9-.1-.9-.1 .9-.2-.9-.1 .9-.1-.4v.4l-.1-.9v.9v-.9l-.1 1.4-.1-1.4-.1 .5v-.5l-.1 .9v-.9h-.2v.5l-.1-1.4v1.8v-.4l-.1 .4v-.9l-.1 .5-.1-.5v.5l-.1-.9v.9l-.1-.9-.1 1.3-.1-1.9-.2 1.9-.1-1.4v1.8l-.1-1.4v1l-.2-1.4-.1 1.4v-1.4l-.1 1.8v-.9h-.1l-.1 .9-.2-1.8-.2 1.2-.1-.5-.1 .9v-1.8l-.2 1.8-.1-1.3v1.3l-.3-1.8v.9l-.1-.4-.1 .9v-.5l-.1 .5v-1.4l-.3 2-.1-1.1-.1 .9v-.9l-.2 .9v-1.3v1.5l-.1-1.5-.2 1.5v-1.1l-.1 .5-.1-.5v.5v-.9l-.1 1.3-.1-1.3-.1 1.3-.1-.9-.1 .9-.2-1.8-.1 1.4-.1-.9v.9l-.1-.9v.9l-.2-1.4-.1 2-.1-1.5v.9h-.1l-.1-1.9-.1 1.7-.1-1.4-.2 1.4v-.9l-.1 .9v-1.6v1.6l-.1-.9-.1 .5-.1-1v1l-.1-1.4v2.3l-.2-2.7-.1 3.3-.1-3.6v11.2l-.2-12.9-.1 23.9v-38.1l-.2 21.8v-4.2v1.9l-.1-.5-.1 .9-.1-1.4-.1 1.4-.1-1.4-.1 1.4-.1-1.4v1.4l-.2-.9v.5l-.1-.5-.1 .9v-.9l-.1 .5-.1-1-.1 .5-.1-.5v1.4l-.1-.4-.1 .4-.2-.9v.9l-.1-.9v.9l-.2-1.4v1.4l-.1-.4v.4l-.1-.9v.5l-.1-.5-.1 .9v-1.4l-.2 1-.1-.5v.9l-.1-.9v.9l-.1-.9-.2 .9v-.4l-.1 .4v-1.4l-.1 1v-.5l-.1 .5v-.5l-.1 .5-.1-.5v.9l-.1-1.8-.1 1.4-.1-1-.1 1.4-.1-1.8v1.8l-.1-.9v.5l-.1-.5v.5l-.1-.5-.1 .5-.1-1-.1 1.4v-.9l-.1 .5-.1-.5-.2 .9v-1.4l-.1 1.4-.1-.9-.1 .5-.1-.5-.1 1.4-.2-2.3-.1 1.4-.2-1.4-.1 1.4v-1l-.1 1v-.5l-.1 .5-.1-.5-.1 .9-.2-1.4v1.4l-.1-.9v.9l-.1-1.4-.1 1v-1l-.1 1-.1-.5-.1 .5-.1-1-.2 1.9-.1-1.4v.9l-.1-.9-.1 .9-.1-1.4-.1 1.9-.2-2.3-.1 1.4-.1-1v1.4l-.1-1.4-.1 1v-1v.5" fill="none" stroke="#000" stroke-width=".35"/>
<text font-size="7.1" fill="#00708a" x="138.6" y="24.7">PESD5Zx series</text>
<text font-size="4.2" fill="#00708a" x="17.7" y="24.9">NXP Semiconductors</text>
<text font-size="3.5" fill="#00708a" x="101.3" y="31.1">Low capacitance unidirectional ESD protection diodes</text>
<g font-size="3.2" fill="#00708a">
<text x="19.8" y="233">Fig 9.</text>
<text x="31.1" y="233">ESD clamping test setup and waveforms for PESD5Z2.5</text>
</g>
<g font-size="2.8" fill="#00708a">
<text x="17.7" y="278">Product data sheet</text>
<text x="90.1" y="278">Rev. 02 — 4 April 2008</text>
<text x="183.4" y="278">8 of 17</text>
</g>
<g font-size="2.5">
<text x="51.1" y="51.2">ESD TESTER</text>
<text x="153.8" y="51.2">4 GHz DIGITAL</text>
<text x="45.1" y="57.2">C</text>
<text x="46.9" y="54.2">acc. to IEC 61000-4-2</text>
<text x="48.9" y="57.2">= 150 pF; R</text>
<text x="63.8" y="57.2">= 330 Ω</text>
<text x="152.8" y="54.2">OSCILLOSCOPE</text>
<text x="124.7" y="65.5">ATTENUATOR</text>
<text x="131.1" y="62.7">10×</text>
<text x="81.7" y="75.9">(DEVICE</text>
<text x="84.1" y="72.9">DUT</text>
<text x="82.3" y="78.9">UNDER</text>
<text x="83.1" y="81.9">TEST)</text>
<text x="69.7" y="96.5">vertical scale = 10 A/div</text>
<text x="69.7" y="99.5">horizontal scale = 15 ns/div</text>
<text x="147.8" y="97.3">vertical scale = 10 A/div</text>
<text x="147.8" y="100.3">horizontal scale = 15 ns/div</text>
<text x="109" y="105.8">GND</text>
<text x="30" y="139.4">GND</text>
<text x="36.5" y="152.9">unclamped +8 kV ESD pulse waveform</text>
<text x="36.5" y="155.9">(IEC 61000-4-2 network)</text>
<text x="115.9" y="155.9">(IEC 61000-4-2 network)</text>
<text x="115.9" y="152.9">unclamped −8 kV ESD pulse waveform</text>
<text x="67.9" y="166.4">vertical scale = 20 V/div</text>
<text x="67.9" y="169.4">horizontal scale = 100 ns/div</text>
<text x="30.5" y="192.5">GND</text>
<text x="109.5" y="192.3">GND</text>
<text x="147.5" y="215.1">vertical scale = 20 V/div</text>
<text x="147.5" y="218.1">horizontal scale = 100 ns/div</text>
<text x="36.9" y="222.7">clamped +8 kV ESD pulse waveform</text>
<text x="36.9" y="225.7">(IEC 61000-4-2 network)</text>
<text x="115.9" y="222.7">clamped −8 kV ESD pulse waveform</text>
<text x="115.9" y="225.7">(IEC 61000-4-2 network)</text>
</g>
<text font-size="2.2" x="169.3" y="225.8">006aab060</text>
<g font-size="2.1">
<text x="46.9" y="57.7">Z</text>
<text x="61.9" y="57.7">Z</text>
<text x="107.2" y="58.1">RG 223/U</text>
<text x="57.5" y="61">RZ</text>
<text x="95.7" y="61.5">450 Ω</text>
<text x="107.2" y="60.6">50 Ω coax</text>
<text x="54.1" y="69.1">CZ</text>
<text x="164.2" y="69.1">50 Ω</text>
</g>
<g font-size="1.8">
<text x="17.7" y="273.4">PESD5ZX_SER_2</text>
<text x="163.3" y="273.4">© NXP B.V. 2008. All rights reserved.</text>
</g>
</svg>
